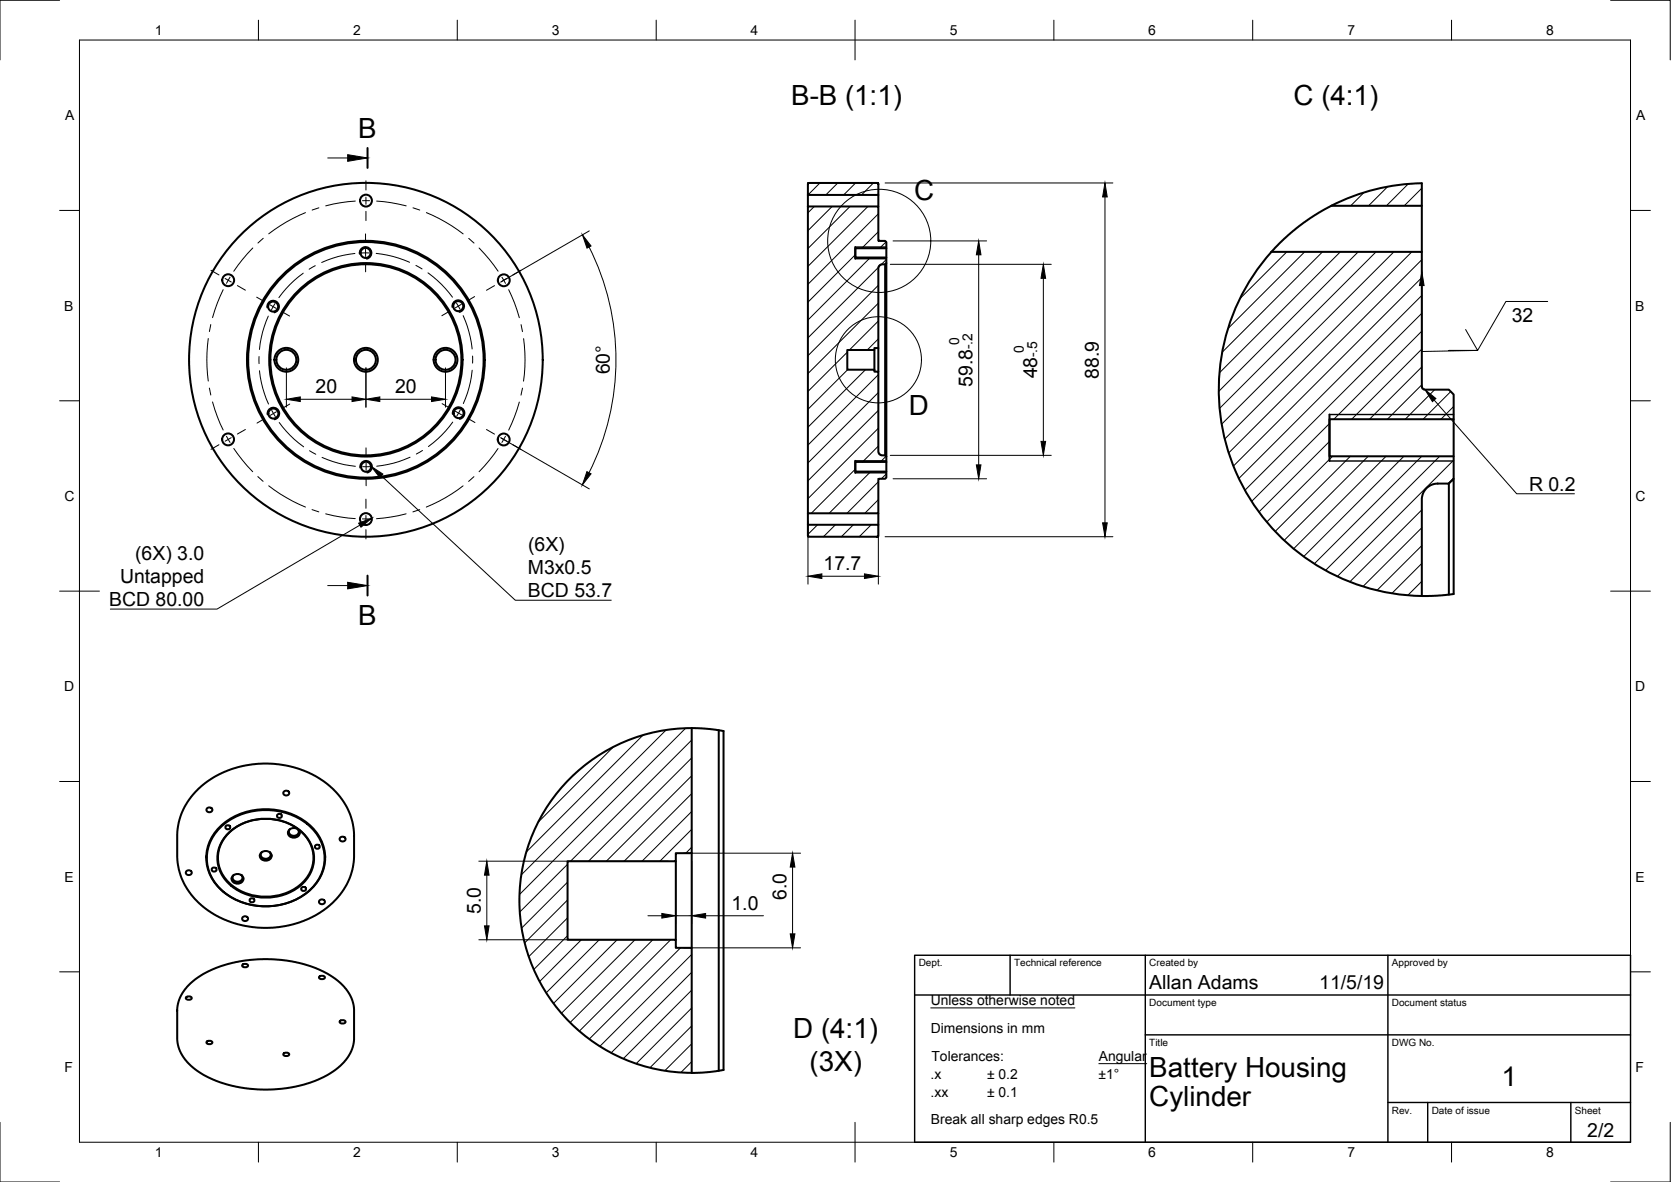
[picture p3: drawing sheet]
<svg xmlns="http://www.w3.org/2000/svg" width="420mm" height="297mm" viewBox="0 0 420 297" stroke-linecap="round" stroke-linejoin="round" font-family="sans-serif">
<g fill="none" stroke="#000" stroke-width=".51">
<path d="M92.4 37.2v5M203.1 51.9h17.8v8.5l.2 .1h1.5l.3 .3v1.6h-7.8v2.3h7.8v1.4l-.3 .3-1.2 .2-.5 .7v20.2h-1v.5h-6.9v4.9h6.9v.5h1v20.1l.5 .8 1.2 .1 .3 .3v1.4h-7.8v2.4h7.8v1.5l-.3 .3h-1.5l-.2 .2v8.5h-17.8zM203.1 49v2.9M203.2 46.1l17.4-.1 .3 .2v2.8h-17.8zM220.9 49v2.9M357.5 46.1v5.6h-22.7l-4.4 2.5-3.6 2.5-4.1 3.5-3 3.1M357.5 51.7v11.6M357.5 46.1a51.9 51.9 0 0 0-22.7 5.6M215.1 62.1v2.9M222.6 66.4v48M222.9 66.1v48.6M222.9 62.4v2.3"/>
<path d="M319.7 63.3h37.8v33.9l.3 .5 .4 .2h6.1l1.2 1.2v21.2M319.7 63.3a51.9 51.9 0 0 0-8.9 55.4 51.9 51.9 0 0 0 46.7 31.1M219.9 88v4.9M220.9 87.5v5.9M215.1 115.8v3M222.9 116.1v2.4M334.3 104.2v11.7M365.5 105.4h-31.2v9.3h31.2M203.1 131.9h17.8v2.8l-.3 .2h-17.2l-.3-.3zM203.1 129v2.9M220.9 129v2.9M364.3 121.5l1.2-1.2v29l-4.1 .4-3.9 .1v-24.8l.5-1.4 .7-1 1.2-.7 1.4-.4h3v27.9"/>
<path d="M92.4 144.7v5M49.8 198.3l3.3-2.6 3.5-1.8 4.5-1.4 4.1-.6 4 .1 4.6 .8 3.9 1.4 3.8 2.2 3 2.6 1.9 2.5 1.4 2.6 1 3.1 .2 2.4v5.8l-.2 2.5-1 3-1.8 3.3-1.5 1.8-1.6 1.5-3.8 2.6-4.3 1.9-4.8 1-4.8 .1-4.6-.6-2.6-.8-2.2-.9-3.7-2.2-3-2.6-2.4-3.2-1.3-2.9-.8-4v-6.7l.8-4 1.7-3.5zM71.4 198.9a.66 .66 0 0 1 1.1-.1 .66 .66 0 0 1-.2 1.1h-.3a.6 .6 0 0 1-.7-.3 .6 .6 0 0 1 .1-.7zM173.9 183l3.9 .1 4.1 .6v85.2l-4.1 .6-3.9 .1M173.9 183v31.4h-4v2h-27.2v19.8h27.2v2h4v31.4M173.9 183a43.3 43.3 0 0 0-43.3 43.3 43.3 43.3 0 0 0 43.3 43.3M180.7 183.5v85.6M46.9 218.9a.66 .66 0 0 1 1.1-.1 .66 .66 0 0 1-.3 1.1h-.2a.6 .6 0 0 1-.7-.3 .6 .6 0 0 1 .1-.7zM51.8 215.1v.5M52.1 203.1a.66 .66 0 0 1 1.1 0 .66 .66 0 0 1-.3 1h-.2a.6 .6 0 0 1-.7-.3 .6 .6 0 0 1 .1-.7zM55.1 207.9a17 17 0 0 1 24.3 1.1 10.8 10.8 0 0 1-3.2 16.1 17.1 17.1 0 0 1-22-3 10.5 10.5 0 0 1 .9-14.2zM55.3 208.1a16.9 16.9 0 0 1 24 1 10.7 10.7 0 0 1-3.2 16 16.9 16.9 0 0 1-21.8-2.9 10.4 10.4 0 0 1 1-14.1z"/>
<path d="M57.2 209.6a13.8 13.8 0 0 1 20.1 1 8.8 8.8 0 0 1-2.9 12.8 13.9 13.9 0 0 1-18-2.7 8.5 8.5 0 0 1 .8-11.1zM57.3 209.6a13.7 13.7 0 0 1 19.8 1 8.6 8.6 0 0 1-2.8 12.6 13.7 13.7 0 0 1-17.8-2.6 8.4 8.4 0 0 1 .8-11zM58.7 220a1.43 1.43 0 0 1 1.7-.2 1.43 1.43 0 0 1 .7 1.6 1.54 1.54 0 0 1-1.7 .6 1.54 1.54 0 0 1-1.2-1.3zM58.8 219.9a1.16 1.16 0 0 0 .2 1.5 1.16 1.16 0 0 0 1.6-.1 .9 .9 0 0 0 .1-1.4M65.3 214.9a1.56 1.56 0 0 0 1.5 1.1 1.56 1.56 0 0 0 1.5-1.1M65.8 214.2a1.43 1.43 0 0 1 1.7-.2 1.43 1.43 0 0 1 .6 1.6 1.54 1.54 0 0 1-1.6 .7 1.54 1.54 0 0 1-1.2-1.4zM65.8 214.1a1.16 1.16 0 0 0 .3 1.6 1.16 1.16 0 0 0 1.6-.2 .9 .9 0 0 0 .1-1.4M72.4 209.2a1.56 1.56 0 0 0 1.5 1 1.56 1.56 0 0 0 1.5-1M72.8 208.4a1.43 1.43 0 0 1 1.8-.2 1.43 1.43 0 0 1 .6 1.6 1.54 1.54 0 0 1-1.6 .7 1.54 1.54 0 0 1-1.2-1.4zM72.9 208.4a1.16 1.16 0 0 0 .3 1.5 1.16 1.16 0 0 0 1.5-.1 .9 .9 0 0 0 .2-1.4M81.7 215.1v.5M85.6 210.4a.66 .66 0 0 1 1 0 .66 .66 0 0 1-.2 1l-.3 .1a.6 .6 0 0 1-.6-.3 .6 .6 0 0 1 .1-.8z"/>
<path d="M169.9 216.4v19.8M173.9 214.4v23.8M58.2 220.7a1.56 1.56 0 0 0 1.5 1.1 1.56 1.56 0 0 0 1.5-1.1M61.1 230.4a.66 .66 0 0 1 1 0 .66 .66 0 0 1-.2 1l-.3 .1a.6 .6 0 0 1-.6-.3 .6 .6 0 0 1 .1-.8zM80.4 226.2a.66 .66 0 0 1 1.1 0 .66 .66 0 0 1-.3 1h-.2a.6 .6 0 0 1-.7-.3 .6 .6 0 0 1 .1-.7zM46.9 250.5l.6-.1a.58 .58 0 0 1 .7 .5l-.7 .4a.58 .58 0 0 1-.8-.6zM47.3 247.7l2.7-2.2 3.6-1.9 3.5-1.3 4.6-.9 4.6-.4 4.5 .2 4.2 .7 4.6 1.5 2.9 1.4 2.4 1.7 2.1 2 1.3 2.1 .6 1.7 .1 1.3v7.6l-.5 2.4-1.5 2.7-1.3 1.4-1.9 1.5-4.2 2.3-4.6 1.4-4.2 .7-5.9 .2-5.6-.7-4.8-1.4-3.4-1.6-3.2-2.4-1.8-2.1-1.2-2.3-.3-2.1 .1-8.5 .8-2.5zM61.1 242.3l.5-.1a.58 .58 0 0 1 .8 .6l-.8 .3a.58 .58 0 0 1-.7-.6zM80.4 245.3l.6-.1a.58 .58 0 0 1 .7 .5l-.7 .4a.58 .58 0 0 1-.8-.6zM85.6 256.5l.5-.1a.58 .58 0 0 1 .8 .5l-.8 .3a.58 .58 0 0 1-.7-.5zM52.1 261.7l.6-.2a.58 .58 0 0 1 .7 .6l-.7 .3a.58 .58 0 0 1-.8-.5zM71.4 264.7l.6-.2a.58 .58 0 0 1 .7 .6l-.7 .3a.58 .58 0 0 1-.7-.5z"/>
<circle cx="92" cy="50.4" r="1.49"/>
<circle cx="57.4" cy="70.4" r="1.49"/>
<circle cx="68.7" cy="77" r="1.26"/>
<circle cx="91.9" cy="63.6" r="1.26"/>
<circle cx="115.2" cy="76.9" r="1.26"/>
<circle cx="126.7" cy="70.4" r="1.49"/>
<circle cx="72" cy="90.4" r="2.51"/>
<circle cx="72" cy="90.4" r="3"/>
<circle cx="92" cy="90.4" r="44.5"/>
<circle cx="92" cy="90.4" r="29.9"/>
<circle cx="92" cy="90.4" r="24.3"/>
<circle cx="92" cy="90.4" r="2.51"/>
<circle cx="92" cy="90.4" r="3"/>
<circle cx="92" cy="90.4" r="24"/>
<circle cx="92" cy="90.4" r="29.6"/>
<circle cx="112" cy="90.4" r="2.51"/>
<circle cx="112" cy="90.4" r="3"/>
<circle cx="57.4" cy="110.4" r="1.49"/>
<circle cx="68.7" cy="103.9" r="1.26"/>
<circle cx="92" cy="117.3" r="1.26"/>
<circle cx="115.3" cy="103.8" r="1.26"/>
<circle cx="126.7" cy="110.4" r="1.49"/>
<circle cx="92" cy="130.4" r="1.49"/>
<circle cx="53.8" cy="218.5" r=".55"/>
<circle cx="57.3" cy="207.9" r=".55"/>
<circle cx="70.3" cy="205" r=".55"/>
<circle cx="79.8" cy="212.8" r=".55"/>
<circle cx="63.4" cy="226.2" r=".55"/>
<circle cx="76.3" cy="223.4" r=".55"/>
</g>
<g fill="none" stroke="#000" stroke-width=".36">
<path d="M67.2 77.3a1.53 1.53 0 0 1 1.2-1.8 1.53 1.53 0 0 1 1.8 1.3 1.53 1.53 0 0 1-1.3 1.8M90.4 63.8a1.53 1.53 0 0 1 1.2-1.8 1.53 1.53 0 0 1 1.8 1.3 1.53 1.53 0 0 1-1.2 1.8M113.7 77.2a1.53 1.53 0 0 1 1.3-1.8 1.53 1.53 0 0 1 1.7 1.3 1.53 1.53 0 0 1-1.2 1.7M215.1 65h7.8M215.1 62.1h7.8M67.2 104.2a1.53 1.53 0 0 1 1.3-1.8 1.53 1.53 0 0 1 1.8 1.3 1.53 1.53 0 0 1-1.3 1.7M90.5 117.6a1.53 1.53 0 0 1 1.3-1.8 1.53 1.53 0 0 1 1.8 1.2 1.53 1.53 0 0 1-1.3 1.8M113.8 104.1a1.53 1.53 0 0 1 1.2-1.8 1.53 1.53 0 0 1 1.8 1.3 1.53 1.53 0 0 1-1.2 1.7M215.1 118.8h7.8M215.1 115.8h7.8M334.3 115.9h31.2M334.3 104.2h31.2"/>
<path d="M230 240.1h180v46.9h-180zM230 250h180M254 240.1v9.9M288 240.1v46.9M349 240.1v46.9M288 260.1h122M349 277.1h61M359 277.1v9.9M395 277.1v9.9"/>
</g>
<g fill="none" stroke="#000" stroke-width=".25">
<path d="M15 .1h-15v15M20 10.1h390v276.9h-390zM65 5.1v5M115 5.1v5M165 5.1v5M215 5.1v10M265 5.1v5M315 5.1v5M365 5.1v5M405 .1h15v15M82.4 39.7h5M15 52.9h5"/>
<path d="M66.2 59.9l-1.3 1.2M76.8 53.4l-4.8 2.4-4.4 3M80.2 52.2l-1.7 .6M89.3 50.5l-3.6 .4-3.8 .8M91.1 50.4h1.8M91.9 58.8v2.1M92 45.4v2.4M92 49.5v1.8M92 53.1v2.3M94.7 50.5l3.6 .4 3.8 .8M103.8 52.2l1.7 .6M107.2 53.4l4.8 2.4 4.5 3"/>
<path d="M117.9 59.9l1.3 1.2M148.2 58l-22.1 12.8M204.7 51.9l-1.5 1.6M206.2 46l-3 3M209.2 51.9l-6 6.1M210.7 46l-3.1 3M213.7 51.9l-10.5 10.5M215.1 46l-3 3M218.2 51.9l-15 15M219.6 46l-3 3M220.9 53.7l-17.7 17.7M220.9 58.2l-4.2 4.2"/>
<path d="M222.5 46h57.3M277.8 49.5v81.9M335.5 51.3l-.4 .4M342.9 48.4l-3.3 3.3M348.9 46.9l-4.8 4.8M354.1 46.2l-5.5 5.5M357.5 47.3l-4.4 4.4M410 52.9h5M53 67.9l2.1 1.2M56.1 72.8l-1.4 3.3-1.3 3.7M56.6 70l1.5 .9M57.8 69.6l-.8 1.6"/>
<path d="M59.7 71.8l2 1.1M63.6 62.3l-2.6 2.9-2.2 3M64.5 74.7l1.9 1M67.5 79.4l-1.5 4.1-.8 4.3M67.9 76.6l1.5 .9M69.2 76.3l-.9 1.5M71 78.4l1.8 1M76.2 68.7l-3.3 2.8-2.8 3.3M79.3 66.8l-1.6 .9M89.2 63.7l-4.2 .8-4.1 1.5M91.9 62.7v1.8M91.9 66.2v2.1"/>
<path d="M92.8 63.6h-1.8M94.6 63.7l4.2 .7 4.2 1.5M104.6 66.7l1.5 .9M107.6 68.6l3.4 2.8 2.8 3.3M112.9 78.3l-1.8 1M114.8 76.2l.9 1.5M116 76.5l-1.6 .9M116.5 79.3l1.4 4 .8 4.4M119.3 74.5l-1.8 1.1M120.5 62.3l2.6 2.9 2.1 3M124.3 71.8l-2 1.1M126.2 69.7l.9 1.5"/>
<path d="M127.4 70l-1.5 .9M127.9 72.8l1.5 3.3 1.2 3.7M131 67.9l-2 1.2M148.1 62.1a62.9 62.9 0 0 1 0 56.7M215.1 64l-11.9 11.9M218.8 64.7l-15.6 15.7M220.9 71.7l-17.7 17.7M220.9 76.2l-17.7 17.7M220.9 67.2l-17.7 17.7M222.8 60.8l-1.6 1.6M222.9 65.2l-1.3 1.3M223.9 66.4h40.4"/>
<path d="M224.6 60.5h23.5M246.1 64v52.8M262.3 69.9v41M323.6 63.3l-11.9 11.8M328 63.3l-19.2 19.3M332.5 63.3l-25.2 25.2M337 63.3l-30.4 30.4M341.5 63.3l-35 35M346 63.3l-39.3 39.3M350.5 63.3l-43.3 43.3M355 63.3l-47 47M357.5 71.8v16.5l14-.2h-7.2"/>
<path d="M357.5 65.3l-48.6 48.5M357.5 69.8l-47.4 47.3M357.5 74.2l-46 46M357.5 78.7l-44.5 44.5M389.1 75.8h-10.4l-7.2 12.3-3-5.3M52.4 85.1l-.4 5.3 .4 5.4M52.6 97.5l.4 1.8M53 81.6l-.4 1.7M65.1 89.6v1.8M65.3 93.2l.8 4.3 1.4 4M72 92.4v9.9M92 92.4v9.9"/>
<path d="M112 92.4v9.9M118.7 93l-.8 4.4-1.4 4M118.8 89.5v1.8M131 81.6l.4 1.7M131.4 97.5l-.4 1.8M131.7 85.1l.3 5.3-.4 5.4M213.1 88.5l-9.9 9.9M213.1 92.9l-9.9 10M217.6 92.9l-14.4 14.5M220.9 80.7l-7.3 7.3M220.9 85.2l-2.8 2.8M220.9 94.2l-17.7 17.7"/>
<path d="M220.9 98.6l-17.7 17.7M357.5 83.2l-22.1 22.2M357.5 87.7l-17.6 17.7M357.5 92.2l-13.1 13.2M357.5 96.7l-8.7 8.7M360.8 97.9l-7.5 7.5M364.8 98.4l-7 7M15 100.7h5M53.4 101l1.3 3.7 1.4 3.4M55.1 111.8l-2.1 1.1M56.9 109.6l.9 1.6M58.1 110l-1.5 .9"/>
<path d="M58.8 112.7l2.2 2.9 2.5 2.9M61.7 107.9l-2 1.2M64.8 119.8l1.4 1.2M66.4 105.3l-1.8 1M68.3 103.1l.9 1.6M69.5 103.5l-1.5 .9M70.2 106.2l2.8 3.2 3.3 2.9M72.9 101.5l-1.8 1.1M75.5 100.3h13M77.8 113.3l1.6 .9M81 114.9l4.2 1.5 4.2 .8M92 112.6v2"/>
<path d="M92.1 116.4v1.8M92.1 120v2.1M93 117.3h-1.8M95.5 100.3h13M95.9 119.6l33.7 31.2h24.1M103.1 114.9l-4.2 1.5-4.2 .8M106.2 113.2l-1.5 .9M111.2 101.4l1.8 1.1M113.8 106.1l-2.7 3.2-3.4 2.9M114.5 103.4l1.6 .9M115.7 103l-.9 1.6M117.6 105.1l1.8 1.1"/>
<path d="M119.2 119.8l-1.4 1.2M122.3 107.9l2 1.2M125.2 112.7l-2.1 2.9-2.6 2.9M125.9 110l22.3 12.9M127.1 109.6l-.9 1.6M130.6 101l-1.2 3.7-1.5 3.4M215.1 117.9l-11.1 11.1M218.9 118.5l-10.4 10.5M220.9 103.1l-17.7 17.7M220.9 107.6l-17.7 17.7M220.9 112.1l-4 4M222.8 114.7l-1.4 1.4"/>
<path d="M222.9 119.1l-1.3 1.2M223.9 114.4h40.4M334.3 106.4l-19.6 19.6M334.3 110.9l-17.8 17.8M335 114.7l-16.5 16.5M339.5 114.7l-18.9 18.8M344 114.7l-21.1 21.1M348.5 114.7l-23.2 23.2M353 114.7l-25.2 25.2M357.5 114.7l-27 27M360.6 100.5l20.8 23.6h14.5M362 114.7l-28.7 28.6"/>
<path d="M365.5 102.2l-3.2 3.2M365.5 115.6l-29.2 29.3M410 100.7h5M67.6 122.1l4.4 3 4.8 2.3M78.5 128.1l1.7 .5M81.9 129.1l3.8 .8 3.6 .4M90.5 132l-35.9 21.1h-26.9M91.1 130.4h1.8M92 125.4v2.3M92 129.5v1.8M92 133.1v2.3M102.1 129.1l-3.8 .8-3.6 .5"/>
<path d="M105.5 128.1l-1.7 .5M116.4 122.1l-4.4 3-4.8 2.3M203.2 131v15.8M205.6 131.9l-2.4 2.4M210.1 131.9l-3 3M214.6 131.9l-3 3M219.1 131.9l-3.1 3M220.9 121.1l-7.9 7.9M220.9 125.6l-3.5 3.4M220.9 134.6l-.4 .3M220.9 131v15.8M222.5 134.9h57.3"/>
<path d="M224.6 120.3h23.5M357.5 128.1l-18.1 18.1M357.5 132.6l-14.8 14.8M357.5 137.1l-11.3 11.2M365.5 120.1l-1.4 1.4M15 148.6h10M82.4 147.2h5M206.7 144.8h10.7M357.5 141.6l-7.5 7.5M357.5 146.1l-3.5 3.5M405 148.6h10M15 196.4h5"/>
<path d="M154.2 187.7l-18.9 18.9M161.7 184.7l-29.3 29.4M167.5 183.5l-36.4 36.3M172.4 183l-41.8 41.8M173.9 186l-30.4 30.4M173.9 190.5l-25.9 25.9M173.9 195l-21.4 21.4M173.9 199.5l-16.9 16.9M410 196.4h5M120.4 216.4h47.5M122.4 219.9v12.8M142.7 217.2l-12 12"/>
<path d="M169.9 216.4v15.7M171.9 214.4h29.4M173.9 203.9l-12.5 12.5M173.9 208.4l-8 8M173.9 212.9l-1.5 1.5M173.9 216.4v15.7M199.3 217.9v16.8M120.4 236.2h47.5M142.7 221.7l-11.6 11.5M142.7 226.2l-10.8 10.7M142.7 230.7l-9.8 9.7M142.7 235.1l-8.5 8.5"/>
<path d="M146.2 236.2l-10.5 10.5M150.7 236.2l-13.4 13.3M155.2 236.2l-16 16M159.7 236.2l-18.5 18.4M162.9 230.1h3.5M164.1 236.2l-20.8 20.8M168.6 236.2l-22.9 22.9M169.9 230.1h4M171.1 238.2l-22.9 22.9M171.9 238.2h29.4M173.9 239.9l-23.1 23M177.4 230.1h14.6"/>
<path d="M15 244.2h5M173.9 244.4l-20.2 20.2M173.9 248.8l-17.2 17.3M173.9 253.3l-13.9 14M173.9 257.8l-10.5 10.5M234 253.3h36.3M410 244.2h5M173.9 262.3l-6.7 6.8M173.9 266.8l-2.7 2.7M276.3 267.3h12M0 282.1v14.9h15M65 287v5"/>
<path d="M115 287v5M165 287v5M215 282.1v9.9M265 287v5M315 287v5M365 287v5M420 282.1v14.9h-15"/>
<circle cx="221.1" cy="60.5" r="13"/>
<circle cx="220.9" cy="90.4" r="10.8"/>
</g>
<g fill="#000" stroke="#000" stroke-width=".25">
<path d="M87.4 38.9l5 .8-5 .8zM277.8 46l.6 3.5h-1.2zM146.5 59l2.1 2.8-1 .6zM246.1 60.5l.6 3.5h-1.2zM262.3 66.4l.6 3.5h-1.2zM357.5 68.3l.6 3.5h-1.2zM72 100.3l3.5-.6v1.2zM88.5 99.7l3.5 .6-3.5 .6zM92 100.3l3.5-.6v1.2zM108.5 99.7l3.5 .6-3.5 .6zM147.6 118.5l1 .6-2.2 2.8zM245.5 116.8h1.2l-.6 3.5z"/>
<path d="M261.7 110.9h1.2l-.6 3.5zM358.3 97.9l2.7 2.2-.8 .8zM90.2 131.5l3.3-1.3-2.7 2.3zM93.3 117.2l3 1.9-.8 .9zM277.2 131.4h1.2l-.6 3.5zM87.4 146.3l5 .9-5 .8zM203.2 144.8l3.5-.6v1.2zM217.4 144.2l3.5 .6-3.5 .6zM122.4 216.4l.6 3.5h-1.2zM199.3 214.4l.6 3.5h-1.2zM121.8 232.7h1.2l-.6 3.5zM166.4 229.6l3.5 .5-3.5 .6z"/>
<path d="M173.9 230.1l3.5-.5v1.1zM198.7 234.7h1.2l-.6 3.5z"/>
</g>
<g font-size="7">
<text x="198.9" y="26.4">B-B (1:1)</text>
<text x="325.3" y="26.4">C (4:1)</text>
<text x="90" y="34.7">B</text>
<text x="229.9" y="50.3">C</text>
<text x="228.5" y="104.3">D</text>
<text x="90" y="157.1">B</text>
<text x="199.5" y="260.7">D (4:1)</text>
<text x="203.6" y="269.1">(3X)</text>
<text x="289" y="270.6">Battery Housing</text>
<text x="377.5" y="272.9">1</text>
<text x="289" y="278.1">Cylinder</text>
</g>
<g font-size="4.9">
<text x="380.1" y="81">32</text>
<text x="153.3" y="94.1" transform="rotate(-90 153.3 94.1)">60°</text>
<text x="260.8" y="95.1" transform="rotate(-90 260.8 95.1)">48</text>
<text x="276.3" y="95.2" transform="rotate(-90 276.3 95.2)">88.9</text>
<text x="79.4" y="98.8">20</text>
<text x="99.4" y="98.8">20</text>
<text x="244.5" y="97.2" transform="rotate(-90 244.5 97.2)">59.8</text>
<text x="384.5" y="123.4">R 0.2</text>
<text x="34" y="140.7">(6X) 3.0</text>
<text x="132.8" y="138.4">(6X)</text>
<text x="207.1" y="143.3">17.7</text>
<text x="30.2" y="146.5">Untapped</text>
<text x="132.7" y="144.3">M3x0.5</text>
<text x="27.4" y="152.4">BCD 80.00</text>
<text x="132.7" y="150.1">BCD 53.7</text>
<text x="197.7" y="226.2" transform="rotate(-90 197.7 226.2)">6.0</text>
<text x="120.9" y="229.7" transform="rotate(-90 120.9 229.7)">5.0</text>
<text x="183.9" y="228.6">1.0</text>
<text x="289" y="248.5">Allan Adams</text>
<text x="331.7" y="248.5">11/5/19</text>
<text x="399.1" y="285.7">2/2</text>
</g>
<g font-size="3.5">
<text x="39" y="8.8">1</text>
<text x="88.8" y="8.8">2</text>
<text x="138.8" y="8.8">3</text>
<text x="188.7" y="8.8">4</text>
<text x="238.8" y="8.8">5</text>
<text x="288.7" y="8.8">6</text>
<text x="338.8" y="8.8">7</text>
<text x="388.8" y="8.8">8</text>
<text x="16.4" y="30.2">A</text>
<text x="411.4" y="30.2">A</text>
<text x="16.2" y="78">B</text>
<text x="411.2" y="78">B</text>
<text x="241.2" y="86.7" transform="rotate(-90 241.2 86.7)">0</text>
<text x="244.5" y="87.8" transform="rotate(-90 244.5 87.8)">-.2</text>
<text x="257.5" y="88.7" transform="rotate(-90 257.5 88.7)">0</text>
<text x="260.8" y="89.8" transform="rotate(-90 260.8 89.8)">-.5</text>
<text x="16.2" y="125.9">C</text>
<text x="411.2" y="125.9">C</text>
<text x="16.2" y="173.7">D</text>
<text x="411.2" y="173.7">D</text>
<text x="16.2" y="221.6">E</text>
<text x="411.2" y="221.6">E</text>
<text x="234" y="252.5">Unless otherwise noted</text>
<text x="234" y="259.6">Dimensions in mm</text>
<text x="16.2" y="269.4">F</text>
<text x="234.2" y="266.6">Tolerances:</text>
<text x="276.3" y="266.6">Angular</text>
<text x="411.2" y="269.4">F</text>
<text x="234" y="271.1">.x</text>
<text x="234" y="275.6">.xx</text>
<text x="248.2" y="271.1">± 0.2</text>
<text x="248.2" y="275.6">± 0.1</text>
<text x="276.2" y="271.1">±1°</text>
<text x="234" y="282.6">Break all sharp edges R0.5</text>
<text x="39" y="290.8">1</text>
<text x="88.8" y="290.8">2</text>
<text x="138.8" y="290.8">3</text>
<text x="188.7" y="290.8">4</text>
<text x="238.8" y="290.8">5</text>
<text x="288.7" y="290.8">6</text>
<text x="338.8" y="290.8">7</text>
<text x="388.8" y="290.8">8</text>
</g>
<g font-size="2.5">
<text x="231" y="242.9">Dept.</text>
<text x="255" y="242.9">Technical reference</text>
<text x="289" y="242.9">Created by</text>
<text x="350" y="242.9">Approved by</text>
<text x="289" y="252.8">Document type</text>
<text x="350" y="252.8">Document status</text>
<text x="289" y="262.9">Title</text>
<text x="350" y="262.9">DWG No.</text>
<text x="350" y="279.9">Rev.</text>
<text x="360" y="279.9">Date of issue</text>
<text x="396" y="279.9">Sheet</text>
</g>
</svg>
